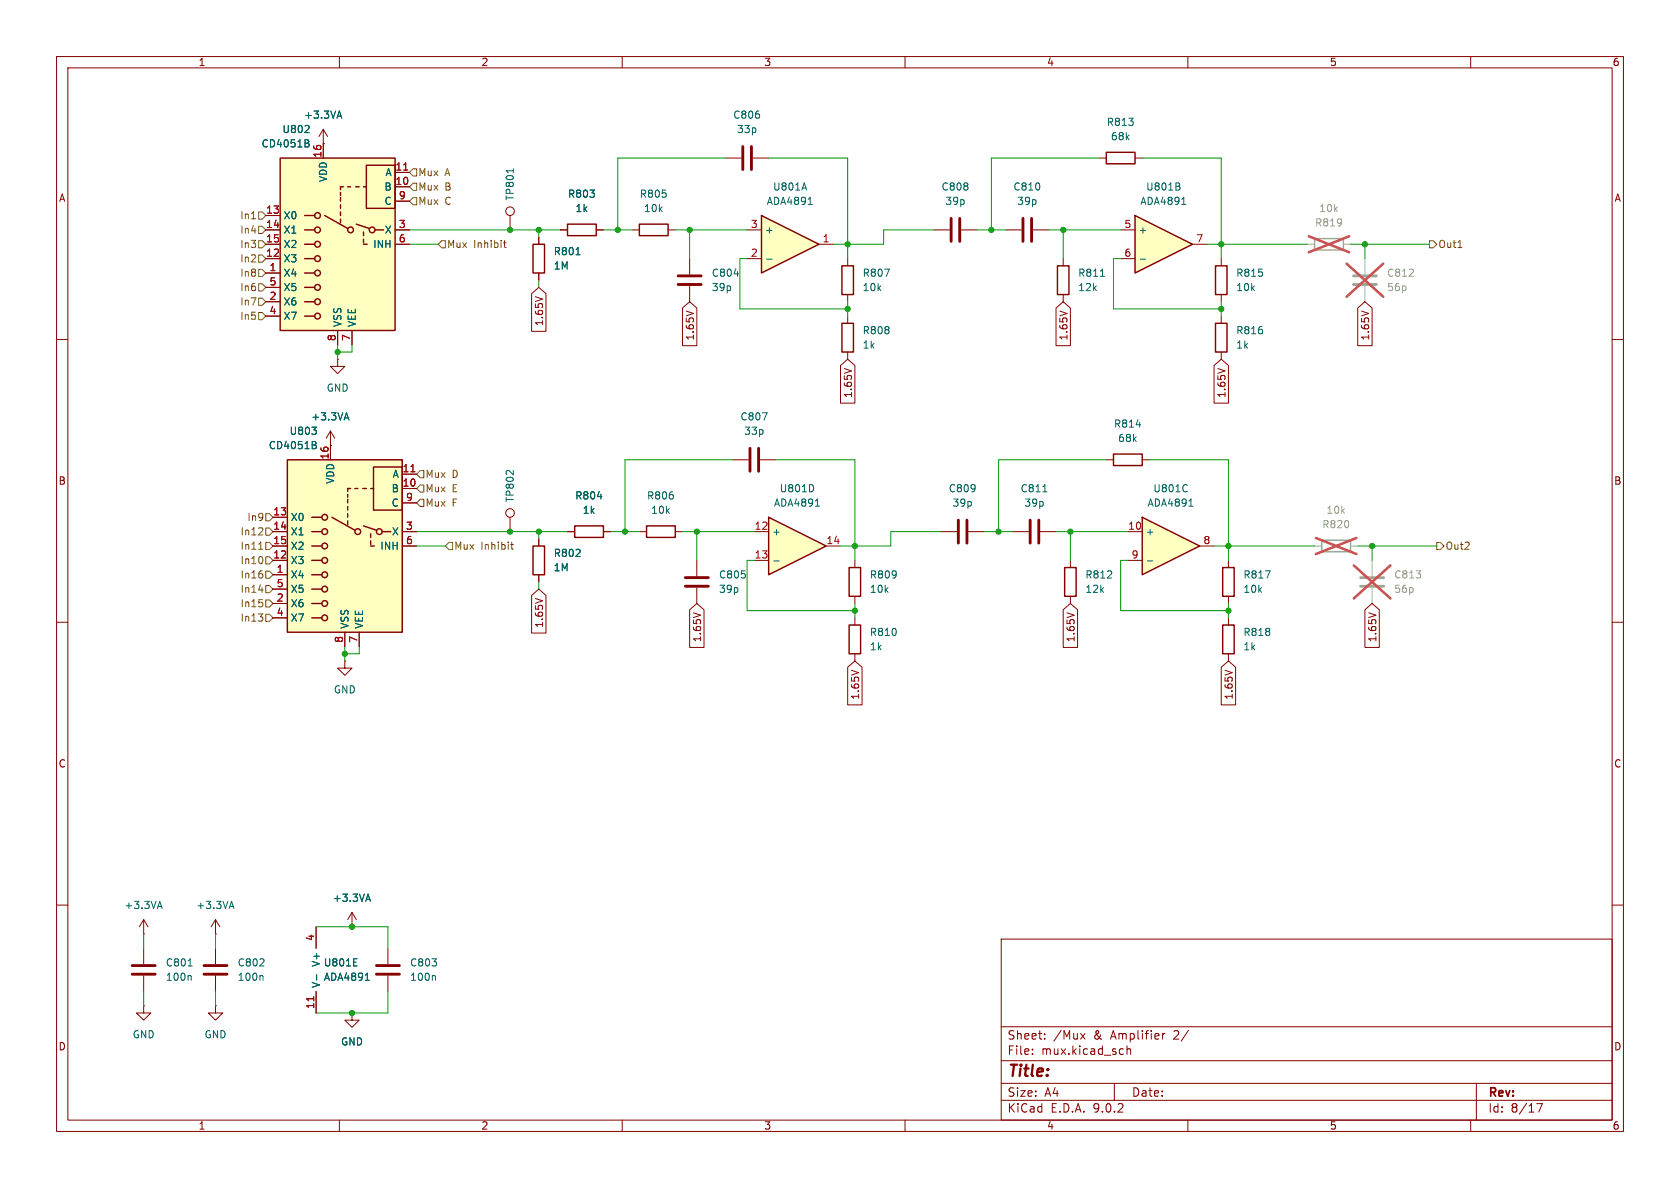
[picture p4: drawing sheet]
<svg xmlns="http://www.w3.org/2000/svg" width="297mm" height="210mm" viewBox="0 0 297 210" stroke-linecap="round" stroke-linejoin="round" font-family="sans-serif">
<g fill="none" stroke="#840000" stroke-width=".18">
<path d="M10 10h277v190h-277zM12 12h273v186h-273zM60 10v2M110 10v2M160 10v2M210 10v2M260 10v2M95.2 41.9v1.3M95.2 48.3v1.2M99.1 40.6h1.2M105.4 40.6h1.3M177.8 40.6h2.8"/>
<path d="M182.6 40.6h2.8M10 60h2M285 60h2M10 110h2M151.1 109.2v1.3M151.1 115.6v1.2M285 110h2M10 160h2M62.2 163.8h.1M62.2 161.3l-.7 1.3M62.2 161.3l.8 1.3M62.2 161.3v2.5"/>
<path d="M68.6 167.6v2.8M68.6 172.5v2.8M177 166h108v32h-108zM285 160h2M60 198v2M110 198v2M160 198v2M177 194.5h108M177 191.5h108M177 187.5h108M177 181.5h108M182.5 186.3v.1"/>
<path d="M182.5 185.5v.1M184.7 183.6v.1M184.7 182.8v.1M191 182.7l.8 1M191.8 182.7l-.8 1M197 191.5v3M198.5 185.4l.1 .1M198.6 186.3l-.1 .1M199.2 184.9v1.5M199.2 185.5l.3-.1 .3 .1 .1 .9M205.5 182.7v1M206 182.7l-.3 .1-.2 .2"/>
<path d="M210 198v2M260 198v2M261 191.5v6.5M271.7 195.1h1l-.7 1.5"/>
</g>
<path d="M100.3 39.6h5.1v2.1h-5.1zM94.2 43.2h2.1v5.1h-2.1zM150.1 110.5h2v5.1h-2z" fill="none" stroke="#840000" stroke-width=".25"/>
<path d="M101.8 45h.8M64.8 159h.6M65.1 158.1l.4 1.2M76.8 172.5l.2 .1v.7" fill="none" stroke="#006464" stroke-width=".18"/>
<path d="M180.8 38.6v4.1M182.4 38.6v4.1M66.5 170.7h4.1M66.5 172.2h4.1" fill="none" stroke="#840000" stroke-width=".51"/>
<path d="M50.8 81.3h20.3v30.5h-20.3z" fill="#ffffc2"/>
<g fill="none" stroke="#840000" stroke-width=".25">
<path d="M186.9 47h2.1v5.1h-2.1zM50.8 81.3h20.3v30.5h-20.3zM55.1 94h1.8M55.1 96.5h1.8M55.1 91.4h1.8M55.1 99.1h1.8M58.7 91.4l4 2.3M61.5 87.4v.5M61.5 88.3v.6M61.5 89.5v.7M61.5 90.8v.6M61.5 92.1v.6"/>
<path d="M62 86.4h-.5v.5M62.7 86.4h.5M64.1 86.4h.7M64.3 93l2.2 .7M65.5 86.4h.5M65.5 94.4v.6M65.5 95.6v.7M65.5 96.5h.7M66 82.6h5.1v7.6h-5.1zM67.6 94h1.5M55.1 101.6h1.8M55.1 104.1h1.8"/>
<path d="M55.1 106.7h1.8M55.1 109.2h1.8M188.2 100.3h2v5.1h-2z"/>
<circle cx="57.4" cy="94" r=".51"/>
<circle cx="57.4" cy="96.5" r=".51"/>
<circle cx="57.4" cy="99.1" r=".51"/>
<circle cx="57.4" cy="91.4" r=".51"/>
<circle cx="63.2" cy="94" r=".51"/>
<circle cx="67.1" cy="94" r=".51"/>
<circle cx="57.4" cy="104.1" r=".51"/>
<circle cx="57.4" cy="106.7" r=".51"/>
<circle cx="57.4" cy="101.6" r=".51"/>
<circle cx="57.4" cy="109.2" r=".51"/>
</g>
<g fill="none" stroke="#840000" stroke-width=".18">
<path d="M90.2 38.1v2.5M121.9 45.7v2.8M121.9 50.5v2.8M188 45.7v1.3M188 52.1v1.2M58.4 78.7v2.6M48.3 94h2.5M48.3 96.5h2.5M48.3 91.4h2.5M48.3 99.1h2.5M71.1 83.8h2.6M71.1 86.4h2.6"/>
<path d="M71.1 88.9h2.6M71.1 94h2.6M71.1 96.5h2.6M90.2 91.4v2.6M189.2 99.1v1.2M48.3 101.6h2.5M48.3 104.1h2.5M48.3 106.7h2.5M48.3 109.2h2.5M61 111.8v2.5M63.5 111.8v2.5M189.2 105.4v1.3"/>
<path d="M38.1 167.6v2.8M38.1 172.5v2.8M55.9 163.8v3.8M55.9 175.3v3.8M62.2 179.1v1.2h1.3l-1.3 1.3-1.2-1.3h1.2M62.2 179.1h.1"/>
<circle cx="90.2" cy="37.3" r=".76"/>
<circle cx="90.2" cy="90.7" r=".76"/>
</g>
<path d="M72.6 83.4h.8M55.5 176.2v.7" fill="none" stroke="#a90000" stroke-width=".18"/>
<path d="M90.7 29.8v.8M129.8 48.4h.8M194.5 48.8h.8M55.1 75.5h.8l-.4 .5M55.6 78l.3 .3-.3 .4 .3 .1v.3l-.2 .2h-.5M55.9 76.1v.6M46.3 172.5l.2 .1v.7M56 172.3v1M62.5 170.8h.6M62.5 169.5h.6M64.6 173.3h.7" fill="none" stroke="#006464" stroke-width=".18"/>
<path d="M119.9 48.8h4.1M119.9 50.3h4.1M36.1 170.7h4M36.1 172.2h4" fill="none" stroke="#840000" stroke-width=".51"/>
<path d="M135.9 91.4l10.1 5.1-10.1 5.1z" fill="#ffffc2"/>
<path d="M113 39.6h5.1v2.1h-5.1zM94.2 96.5h2.1v5.1h-2.1zM135.9 91.4l10.1 5.1-10.1 5.1z" fill="none" stroke="#840000" stroke-width=".25"/>
<g fill="none" stroke="#840000" stroke-width=".18">
<path d="M128.3 27.9h2.8M133.1 27.9h2.8M111.8 40.6h1.2M118.1 40.6h1.3M95.2 95.3v1.2M133.3 94h2.6M133.3 99.1h2.6M146 96.5h2.6M166.4 94h2.8M171.2 94h2.8M61 116.8v1.3h1.2l-1.2 1.3-1.3-1.3h1.3M61 116.8h.1"/>
<path d="M95.2 101.6v1.3"/>
</g>
<path d="M136.8 99.2h1M143.8 86v.6M144.1 89.5h.8" fill="none" stroke="#006464" stroke-width=".18"/>
<path d="M131.3 25.9v4.1M132.8 25.9v4.1M169.4 91.9v4.1M170.9 91.9v4.1" fill="none" stroke="#840000" stroke-width=".51"/>
<path d="M49.5 27.9h20.3v30.5h-20.3z" fill="#ffffc2"/>
<g fill="none" stroke="#840000" stroke-width=".25">
<path d="M49.5 27.9h20.3v30.5h-20.3zM53.8 38.1h1.8M57.4 38.1l4.1 2.3M60.2 34v.5M60.2 34.9v.7M60.2 36.2v.6M60.2 37.5v.6M60.2 38.7v.7M60.7 33h-.5v.5M61.5 33h.5M62.9 33h.6M63 39.6l2.3 .8"/>
<path d="M64.3 33h.5M64.8 29.2h5v7.6h-5zM53.8 40.6h1.8M53.8 43.2h1.8M53.8 45.7h1.8M53.8 48.3h1.8M53.8 50.8h1.8M53.8 53.3h1.8M53.8 55.9h1.8M64.3 41v.7M64.3 42.3v.6M64.3 43.2h.6"/>
<path d="M66.3 40.6h1.5M148.8 47h2.1v5.1h-2.1zM148.8 57.2h2.1v5h-2.1zM150.1 100.3h2v5.1h-2z"/>
<circle cx="56.1" cy="38.1" r=".51"/>
<circle cx="56.1" cy="45.7" r=".51"/>
<circle cx="56.1" cy="43.2" r=".51"/>
<circle cx="56.1" cy="55.9" r=".51"/>
<circle cx="56.1" cy="53.3" r=".51"/>
<circle cx="56.1" cy="40.6" r=".51"/>
<circle cx="56.1" cy="50.8" r=".51"/>
<circle cx="56.1" cy="48.3" r=".51"/>
<circle cx="62" cy="40.6" r=".51"/>
<circle cx="65.8" cy="40.6" r=".51"/>
</g>
<g fill="none" stroke="#840000" stroke-width=".18">
<path d="M47 38.1h2.5M57.1 25.4h.1M57.1 22.9v5M57.1 22.9l-.7 1.2M57.1 22.9l.8 1.2M69.8 30.5h2.6M69.8 33h2.6M69.8 35.6h2.6M47 40.6h2.5M47 43.2h2.5M47 45.7h2.5M47 48.3h2.5"/>
<path d="M47 50.8h2.5M47 53.3h2.5M47 55.9h2.5M59.7 58.4v2.6M62.2 58.4v2.6M69.8 40.6h2.6M69.8 43.2h2.6M149.9 45.7v1.3M149.9 52.1v1.2M149.9 55.9v1.3M59.7 63.5v1.3h1.3l-1.3 1.2-1.3-1.2h1.3M59.7 63.5h.1"/>
<path d="M149.9 62.2v1.3M123.2 99.1v2.8M129.5 81.3h2.8M134.4 81.3h2.8M151.1 99.1v1.2M123.2 103.9v2.8M151.1 105.4v1.3M25.4 177.8v1.3h1.3l-1.3 1.2-1.3-1.2h1.3M25.4 177.8h.1M25.4 165.1h.1M25.4 162.6v2.5M25.4 167.6v2.8"/>
<path d="M25.4 172.5v2.8M25.4 162.6l-.8 1.2M25.4 162.6l.8 1.2M38.1 177.8v1.3h1.3l-1.3 1.2-1.3-1.2h1.3M38.1 177.8h.1M38.1 165.1h.1M38.1 162.6l-.8 1.2M38.1 162.6l.8 1.2M38.1 162.6v2.5"/>
</g>
<path d="M71.4 30.1h.7" fill="none" stroke="#a90000" stroke-width=".18"/>
<g fill="none" stroke="#006464" stroke-width=".18">
<path d="M60 19.6l.4 1.3M53.9 23.4h.8M54.4 24.7l.2 .3-.2 .3 .2 .1 .1 .3-.3 .3h-.5M54.6 22.3v.4M59.7 20.5h.6M156.4 47.6h.8l-.5 1.2M134.8 73h.8l-.5 1.2M28.2 159.3l.5 1.3M40.9 159.3l.5 1.3M27.9 160.2h.6M33.3 170.8h.7M33.6 172.5l.2 .1v.7"/>
<path d="M40.6 160.2h.6"/>
</g>
<path d="M132.6 79.2v4.1M134.1 79.2v4.1M121.2 102.1h4M121.2 103.6h4M23.4 170.7h4M23.4 172.2h4" fill="none" stroke="#840000" stroke-width=".51"/>
<path d="M232.4 42.2h5.1v2h-5.1z" fill="none" stroke="#a1a1a1" stroke-width=".25"/>
<path d="M231.1 43.2h1.3M237.5 43.2h1.3" fill="none" stroke="#a1a1a1" stroke-width=".18"/>
<path d="M231.4 41.8l7.1 2.8M238.5 41.8l-7.1 2.8" fill="none" stroke="#e65255" stroke-width=".46"/>
<path d="M134.6 38.1l10.2 5.1-10.2 5.1z" fill="#ffffc2"/>
<path d="M134.6 38.1l10.2 5.1-10.2 5.1zM195.6 26.9h5.1v2.1h-5.1z" fill="none" stroke="#840000" stroke-width=".25"/>
<path d="M194.3 27.9h1.3M200.7 27.9h1.2M132.1 40.6h2.5M132.1 45.7h2.5M144.8 43.2h2.5M165.1 40.6h2.8M169.9 40.6h2.8M179.1 94h2.8M183.9 94h2.8" fill="none" stroke="#840000" stroke-width=".18"/>
<path d="M142.2 32.3l.4 1.3M142.9 36.1h.7M135.5 45.8h1M184.4 86.9h.7" fill="none" stroke="#006464" stroke-width=".18"/>
<path d="M168.1 38.6v4.1M169.7 38.6v4.1M182.1 91.9v4.1M183.6 91.9v4.1" fill="none" stroke="#840000" stroke-width=".51"/>
<path d="M200.7 38.1l10.1 5.1-10.1 5.1z" fill="#ffffc2"/>
<path d="M200.7 38.1l10.1 5.1-10.1 5.1zM196.8 80.3h5.1v2h-5.1z" fill="none" stroke="#840000" stroke-width=".25"/>
<path d="M198.1 40.6h2.6M198.1 45.7h2.6M210.8 43.2h2.6M195.6 81.3h1.2M201.9 81.3h1.3" fill="none" stroke="#840000" stroke-width=".18"/>
<path d="M208.3 32.9l.3 .3v.3l-.2 .1M208.4 32.4l.2 .2-.2 .3M208.9 36.1h.7M201.6 45.8h.9M200.9 75.1h.8" fill="none" stroke="#006464" stroke-width=".18"/>
<path d="M201.9 91.4l10.2 5.1-10.2 5.1z" fill="#ffffc2"/>
<path d="M214.9 47h2v5.1h-2zM214.9 57.2h2v5h-2zM101.6 93h5.1v2h-5.1zM114.3 93h5.1v2h-5.1zM201.9 91.4l10.2 5.1-10.2 5.1zM216.2 110.5h2v5.1h-2zM216.2 100.3h2v5.1h-2z" fill="none" stroke="#840000" stroke-width=".25"/>
<g fill="none" stroke="#840000" stroke-width=".18">
<path d="M47 38.1h2.5M57.1 25.4h.1M57.1 25.4v2.5M69.8 30.5h2.6M69.8 33h2.6M69.8 35.6h2.6M47 40.6h2.5M47 43.2h2.5M47 45.7h2.5M47 48.3h2.5M47 50.8h2.5M47 53.3h2.5"/>
<path d="M47 55.9h2.5M59.7 58.4v2.6M62.2 58.4v2.6M69.8 40.6h2.6M69.8 43.2h2.6M94 51.9l1.2-1.1 1.3 1.1v6.7h-2.5zM94.7 52.4l1.2 .5M95.2 41.9v1.3M95.2 48.3v1.2M99.1 40.6h1.2M105.4 40.6h1.3M120.6 54.5l1.3-1.2 1.3 1.2v6.6h-2.6z"/>
<path d="M121.3 55l1.3 .4M186.7 54.5l1.3-1.2 1.2 1.2v6.6h-2.5zM187.4 55l1.2 .4M215.9 45.7v1.3M215.9 52.1v1.2M215.9 55.9v1.3M240 54.5l1.3-1.2 1.3 1.2v6.6h-2.6zM240.7 55l1.3 .4M58.4 78.7h.1M58.4 76.2l-.7 1.3M58.4 76.2l.8 1.3M58.4 76.2v5.1"/>
<path d="M148.6 64.6l1.3-1.1 1.2 1.1v6.7h-2.5zM149.3 65.1l1.2 .5M214.6 64.6l1.3-1.1 1.3 1.1v6.7h-2.6zM215.3 65.1l1.3 .5M215.9 62.2v1.3M48.3 94h2.5M48.3 99.1h2.5M48.3 96.5h2.5M48.3 91.4h2.5M71.1 94h2.6M71.1 96.5h2.6M71.1 83.8h2.6"/>
<path d="M71.1 86.4h2.6M71.1 88.9h2.6M95.2 95.3v1.2M100.3 94h1.3M106.7 94h1.2M113 94h1.3M119.4 94h1.2M199.4 94h2.5M199.4 99.1h2.5M212.1 96.5h2.5M217.2 99.1v1.2M48.3 101.6h2.5"/>
<path d="M48.3 104.1h2.5M48.3 106.7h2.5M48.3 109.2h2.5M61 111.8v2.5M63.5 111.8v2.5M94 105.3l1.2-1.2 1.3 1.2v6.6h-2.5zM94.7 105.8l1.2 .4M95.2 101.6v1.3M121.9 107.8l1.3-1.1 1.3 1.1v6.6h-2.6zM122.6 108.3l1.3 .5M149.9 118l1.2-1.2 1.3 1.2v6.6h-2.5zM150.5 118.5l1.3 .4"/>
<path d="M188 107.8l1.2-1.1 1.3 1.1v6.6h-2.5zM188.6 108.3l1.3 .5M215.9 118l1.3-1.2 1.2 1.2v6.6h-2.5zM216.6 118.5l1.2 .4M217.2 105.4v1.3M217.2 109.2v1.3M217.2 115.6v1.2M241.3 107.8l1.3-1.1 1.2 1.1v6.6h-2.5zM242 108.3l1.2 .5M55.9 163.8v3.8M55.9 175.3v3.8M62.2 163.8h.1"/>
<path d="M62.2 179.1h.1"/>
</g>
<g fill="none" stroke="#006464" stroke-width=".18">
<path d="M60 19.6l.4 1.3M53.9 23.4h.8M54.4 24.7l.2 .3-.2 .3 .2 .1 .1 .3-.3 .3h-.5M54.6 22.3v.4M59.7 20.5h.6M101.8 45h.8M55.1 75.5h.8l-.4 .5M55.6 78l.3 .3-.3 .4 .3 .1v.3l-.2 .2h-.5M55.9 76.1v.6M61 73.9h.6M61.3 73l.4 1.2M105.6 87.8h.8"/>
<path d="M202.8 99.2h1M209.8 85.7l.1 .1M209.9 86.8l-.1 .1M210.2 89.5h.7M223.7 100.9h.8l-.5 1.3M64.8 159h.6M65.1 158.1l.4 1.2M56 172.3v1M62.5 170.8h.6M62.5 169.5h.6M64.6 173.3h.7"/>
</g>
<path d="M239.3 50.3h4M239.3 48.8h4M240.5 103.6h4.1M240.5 102.1h4.1" fill="none" stroke="#a1a1a1" stroke-width=".51"/>
<path d="M241.3 45.7v2.8M241.3 50.5v2.8M232.4 96.5h1.3M238.8 96.5h1.2M242.6 99.1v2.8M242.6 103.9v2.8" fill="none" stroke="#a1a1a1" stroke-width=".18"/>
<path d="M238.1 46.6l6.4 5.9M244.5 46.6l-6.4 5.9M232.6 95.1l7.2 2.8M239.3 99.9l6.5 5.9M239.8 95.1l-7.2 2.8M245.8 99.9l-6.5 5.9" fill="none" stroke="#e65255" stroke-width=".46"/>
<path d="M233.7 95.5h5.1v2h-5.1z" fill="none" stroke="#a1a1a1" stroke-width=".25"/>
<g fill="none" stroke="#725600" stroke-width=".18">
<path d="M44.5 38.7h.7M45.7 37.5h.7l.6 .6-.6 .6h-.7zM73 34.9h.7v1.3h-.7l-.6-.6zM73 32.4h.7v1.3h-.7l-.6-.7zM73 29.8h.7v1.3h-.7l-.6-.6zM45.7 50.2h.7l.6 .6-.6 .6h-.7zM45.7 45.1h.7l.6 .6-.6 .7h-.7zM45.7 47.6h.7l.6 .7-.6 .6h-.7zM45.7 52.7h.7l.6 .6-.6 .7h-.7zM45.7 55.2h.7l.6 .7-.6 .6h-.7zM45.7 40h.7l.6 .6-.6 .7h-.7zM45.7 42.5h.7l.6 .7-.6 .6h-.7z"/>
<path d="M78.1 42.5h.6v1.3h-.6l-.6-.6zM89 42.9h.5M89.2 42.5v1.1l.3 .2M252.7 42.5h.7l.6 .7-.6 .6h-.7zM257.7 43.8h.8M45.7 94.6h.8M45.7 97.1h.8M46.4 98.6v.8M46.4 93.4v.4M47 95.9h.6l.7 .6-.7 .7h-.6zM47 98.4h.6l.7 .7-.7 .6h-.6zM47 93.3h.6l.7 .7-.7 .6h-.6z"/>
<path d="M47 90.8h.6l.7 .6-.7 .7h-.6zM74.3 88.3h.6v1.2h-.6l-.6-.6zM74.3 83.2h.6v1.3h-.6l-.6-.7zM74.3 85.7h.6v1.3h-.6l-.6-.6zM79.4 95.9h.6v1.3h-.6l-.7-.7zM90.3 96.3h.5M90.5 95.8v1.1l.3 .2M254 95.9h.6l.7 .6-.7 .7h-.6zM45.7 108.5h.8l-.5 .5M45.7 104.3h.8M46.4 101.5v.6M46.4 106.6v.5"/>
<path d="M46.4 109.1v.6M47 106h.6l.7 .7-.7 .6h-.6zM47 101h.6l.7 .6-.7 .6h-.6zM47 103.5h.6l.7 .6-.7 .7h-.6zM47 108.6h.6l.7 .6-.7 .7h-.6z"/>
</g>
<g fill="none" stroke="#009600" stroke-width=".18">
<path d="M128.3 27.9h-19.1v12.7M135.9 27.9h14v17.8M194.3 27.9h-19v12.7M201.9 27.9h14v17.8M72.4 40.6h26.7M72.4 43.2h5.1M95.2 40.6v1.3M95.2 49.5v1.3M106.7 40.6h5.1M119.4 40.6h12.7M121.9 40.6v5.1M132.1 45.7h-1.3v8.9h19.1"/>
<path d="M149.9 53.3v2.6M165.1 40.6h-8.9v2.6h-8.9M172.7 40.6h5.1M185.4 40.6h12.7M188 40.6v5.1M198.1 45.7h-1.3v8.9h19.1M213.4 43.2h17.7M215.9 53.3v2.6M238.8 43.2h13.9M241.3 43.2v2.5M59.7 61v2.5M62.2 61v1.2h-2.5"/>
<path d="M73.7 94h26.6M73.7 96.5h5M95.2 94v1.3M107.9 94h5.1M120.6 94h12.7M123.2 94v5.1M129.5 81.3h-19v12.7M133.3 99.1h-1.2v8.9h19M137.2 81.3h13.9v17.8M166.4 94h-8.9v2.5h-8.9M174 94h5.1M186.7 94h12.7"/>
<path d="M189.2 94v5.1M195.6 81.3h-19.1v12.7M199.4 99.1h-1.3v8.9h19.1M203.2 81.3h14v17.8M214.6 96.5h17.8M240 96.5h14M242.6 96.5v2.6M61 114.3v2.5M63.5 114.3v1.3h-2.5M95.2 102.9v1.2M151.1 106.7v2.5M217.2 106.7v2.5"/>
<path d="M25.4 165.1v2.5M25.4 175.3v2.5M38.1 165.1v2.5M38.1 175.3v2.5M55.9 163.8h12.7v3.8M68.6 175.3v3.8h-12.7"/>
</g>
<path d="M71.4 30.1h.7M72.6 83.4h.8M55.5 176.2v.7" fill="none" stroke="#a90000" stroke-width=".18"/>
<g fill="#009600" stroke="#009600" stroke-width=".18">
<circle cx="62.2" cy="163.8" r=".46"/>
<circle cx="62.2" cy="179.1" r=".46"/>
<circle cx="61" cy="115.6" r=".46"/>
<circle cx="175.3" cy="40.6" r=".46"/>
<circle cx="188" cy="40.6" r=".46"/>
<circle cx="149.9" cy="43.2" r=".46"/>
<circle cx="149.9" cy="54.6" r=".46"/>
<circle cx="176.5" cy="94" r=".46"/>
<circle cx="189.2" cy="94" r=".46"/>
<circle cx="151.1" cy="108" r=".46"/>
<circle cx="151.1" cy="96.5" r=".46"/>
<circle cx="123.2" cy="94" r=".46"/>
<circle cx="217.2" cy="96.5" r=".46"/>
<circle cx="217.2" cy="108" r=".46"/>
<circle cx="215.9" cy="54.6" r=".46"/>
<circle cx="215.9" cy="43.2" r=".46"/>
<circle cx="241.3" cy="43.2" r=".46"/>
<circle cx="242.6" cy="96.5" r=".46"/>
<circle cx="95.2" cy="40.6" r=".46"/>
<circle cx="109.2" cy="40.6" r=".46"/>
<circle cx="90.2" cy="40.6" r=".46"/>
<circle cx="121.9" cy="40.6" r=".46"/>
<circle cx="90.2" cy="94" r=".46"/>
<circle cx="59.7" cy="62.2" r=".46"/>
<circle cx="95.2" cy="94" r=".46"/>
<circle cx="110.5" cy="94" r=".46"/>
</g>
<text font-size="2.8" fill="#840000" x="178" y="190.9">Title:</text>
<g font-size="2.1" fill="#840000">
<text x="178" y="184">Sheet:</text>
<text x="186.2" y="184">/Mux</text>
<text x="193.4" y="184">&amp;</text>
<text x="196.5" y="184">Amplifier</text>
<text x="207.8" y="184">2/</text>
<text x="178" y="186.7">File:</text>
<text x="184.1" y="186.7">mux.kicad_sch</text>
<text x="178" y="196.9">KiCad</text>
<text x="178" y="194.1">Size:</text>
<text x="184.7" y="194.1">A4</text>
<text x="185.7" y="196.9">E.D.A.</text>
<text x="193.3" y="196.9">9.0.2</text>
<text x="200" y="194.1">Date:</text>
<text x="263" y="194.3">Rev:</text>
<text x="263" y="196.9">Id:</text>
<text x="267.1" y="196.9">8/17</text>
</g>
<g font-size="1.8" fill="#840000">
<text x="35" y="11.9">1</text>
<text x="85" y="11.9">2</text>
<text x="135" y="11.9">3</text>
<text x="185" y="11.9">4</text>
<text x="235" y="11.9">5</text>
<text x="285" y="11.9">6</text>
<text x="10.3" y="35.9">A</text>
<text x="285.3" y="35.9">A</text>
<text x="96.2" y="57.8" transform="rotate(-90 96.2 57.8)">1.65V</text>
<text x="122.9" y="60.3" transform="rotate(-90 122.9 60.3)">1.65V</text>
<text x="188.9" y="60.3" transform="rotate(-90 188.9 60.3)">1.65V</text>
<text x="242.3" y="60.3" transform="rotate(-90 242.3 60.3)">1.65V</text>
<text x="150.8" y="70.5" transform="rotate(-90 150.8 70.5)">1.65V</text>
<text x="216.9" y="70.5" transform="rotate(-90 216.9 70.5)">1.65V</text>
<text x="10.3" y="85.9">B</text>
<text x="285.3" y="85.9">B</text>
<text x="96.2" y="111.1" transform="rotate(-90 96.2 111.1)">1.65V</text>
<text x="124.1" y="113.6" transform="rotate(-90 124.1 113.6)">1.65V</text>
<text x="190.2" y="113.6" transform="rotate(-90 190.2 113.6)">1.65V</text>
<text x="243.5" y="113.6" transform="rotate(-90 243.5 113.6)">1.65V</text>
<text x="152.1" y="123.8" transform="rotate(-90 152.1 123.8)">1.65V</text>
<text x="218.1" y="123.8" transform="rotate(-90 218.1 123.8)">1.65V</text>
<text x="10.3" y="135.9">C</text>
<text x="285.3" y="135.9">C</text>
<text x="10.3" y="185.9">D</text>
<text x="285.3" y="185.9">D</text>
<text x="35" y="199.9">1</text>
<text x="85" y="199.9">2</text>
<text x="135" y="199.9">3</text>
<text x="185" y="199.9">4</text>
<text x="235" y="199.9">5</text>
<text x="285" y="199.9">6</text>
</g>
<g font-size="1.8" fill="#006464">
<text x="49.8" y="23.7">U802</text>
<text x="53.7" y="21.2">+3.3VA</text>
<text x="129.5" y="21.2">C806</text>
<text x="130.2" y="23.7">33p</text>
<text x="195.6" y="22.5">R813</text>
<text x="46.1" y="26.3">CD4051B</text>
<text x="196.3" y="25">68k</text>
<text x="58" y="32.3" transform="rotate(-90 58 32.3)">VDD</text>
<text x="67.9" y="33.9">B</text>
<text x="68.1" y="31.3">A</text>
<text x="91" y="35.6" transform="rotate(-90 91 35.6)">TP801</text>
<text x="100.3" y="35.2">R803</text>
<text x="113" y="35.2">R805</text>
<text x="136.6" y="33.9">U801A</text>
<text x="166.4" y="33.9">C808</text>
<text x="179.1" y="33.9">C810</text>
<text x="202.5" y="33.9">U801B</text>
<text x="50" y="39">X0</text>
<text x="50" y="41.5">X1</text>
<text x="67.9" y="36.4">C</text>
<text x="67.9" y="41.5">X</text>
<text x="101.6" y="37.7">1k</text>
<text x="113.7" y="37.7">10k</text>
<text x="135.1" y="41.5">+</text>
<text x="135.5" y="36.4">ADA4891</text>
<text x="167" y="36.4">39p</text>
<text x="179.7" y="36.4">39p</text>
<text x="201.2" y="41.5">+</text>
<text x="201.5" y="36.4">ADA4891</text>
<text x="50" y="44">X2</text>
<text x="50" y="46.6">X3</text>
<text x="65.9" y="44">INH</text>
<text x="97.8" y="45.3">R801</text>
<text x="97.8" y="47.9">1M</text>
<text x="50" y="49.1">X4</text>
<text x="50" y="51.7">X5</text>
<text x="125.7" y="49.1">C804</text>
<text x="125.7" y="51.7">39p</text>
<text x="152.4" y="49.1">R807</text>
<text x="152.4" y="51.7">10k</text>
<text x="190.5" y="49.1">R811</text>
<text x="190.5" y="51.7">12k</text>
<text x="218.4" y="49.1">R815</text>
<text x="218.4" y="51.7">10k</text>
<text x="50" y="54.2">X6</text>
<text x="50" y="56.7">X7</text>
<text x="60.6" y="57.9" transform="rotate(-90 60.6 57.9)">VSS</text>
<text x="63.1" y="57.9" transform="rotate(-90 63.1 57.9)">VEE</text>
<text x="152.4" y="59.3">R808</text>
<text x="218.4" y="59.3">R816</text>
<text x="152.4" y="61.8">1k</text>
<text x="218.4" y="61.8">1k</text>
<text x="57.7" y="69.4">GND</text>
<text x="51.1" y="77.1">U803</text>
<text x="54.9" y="74.5">+3.3VA</text>
<text x="130.8" y="74.5">C807</text>
<text x="131.5" y="77.1">33p</text>
<text x="196.8" y="75.8">R814</text>
<text x="47.4" y="79.6">CD4051B</text>
<text x="197.6" y="78.3">68k</text>
<text x="59.3" y="85.6" transform="rotate(-90 59.3 85.6)">VDD</text>
<text x="69.1" y="87.2">B</text>
<text x="69.1" y="89.8">C</text>
<text x="69.3" y="84.7">A</text>
<text x="91" y="88.9" transform="rotate(-90 91 88.9)">TP802</text>
<text x="101.6" y="88.5">R804</text>
<text x="114.3" y="88.5">R806</text>
<text x="136.7" y="89.8">ADA4891</text>
<text x="137.8" y="87.2">U801D</text>
<text x="167.6" y="87.2">C809</text>
<text x="168.3" y="89.8">39p</text>
<text x="180.3" y="87.2">C811</text>
<text x="181" y="89.8">39p</text>
<text x="202.8" y="89.8">ADA4891</text>
<text x="203.8" y="87.2">U801C</text>
<text x="51.3" y="92.3">X0</text>
<text x="51.3" y="94.8">X1</text>
<text x="69.2" y="94.8">X</text>
<text x="102.9" y="91">1k</text>
<text x="115" y="91">10k</text>
<text x="136.4" y="94.8">+</text>
<text x="202.4" y="94.8">+</text>
<text x="51.3" y="97.4">X2</text>
<text x="51.3" y="99.9">X3</text>
<text x="67.1" y="97.4">INH</text>
<text x="97.8" y="98.7">R802</text>
<text x="97.8" y="101.2">1M</text>
<text x="51.3" y="102.5">X4</text>
<text x="51.3" y="105">X5</text>
<text x="51.3" y="107.5">X6</text>
<text x="127" y="102.5">C805</text>
<text x="127" y="105">39p</text>
<text x="153.7" y="102.5">R809</text>
<text x="153.7" y="105">10k</text>
<text x="191.8" y="102.5">R812</text>
<text x="191.8" y="105">12k</text>
<text x="219.7" y="102.5">R817</text>
<text x="219.7" y="105">10k</text>
<text x="51.3" y="110.1">X7</text>
<text x="61.8" y="111.3" transform="rotate(-90 61.8 111.3)">VSS</text>
<text x="64.4" y="111.3" transform="rotate(-90 64.4 111.3)">VEE</text>
<text x="153.7" y="112.6">R810</text>
<text x="219.7" y="112.6">R818</text>
<text x="153.7" y="115.2">1k</text>
<text x="219.7" y="115.2">1k</text>
<text x="58.9" y="122.8">GND</text>
<text x="21.9" y="160.9">+3.3VA</text>
<text x="34.6" y="160.9">+3.3VA</text>
<text x="58.7" y="159.6">+3.3VA</text>
<text x="29.2" y="171">C801</text>
<text x="29.2" y="173.6">100n</text>
<text x="41.9" y="171">C802</text>
<text x="41.9" y="173.6">100n</text>
<text x="56.7" y="171" transform="rotate(-90 56.7 171)">V+</text>
<text x="57.2" y="171">U801E</text>
<text x="57.2" y="173.6">ADA4891</text>
<text x="72.4" y="171">C803</text>
<text x="72.4" y="173.6">100n</text>
<text x="56.7" y="174.8" transform="rotate(-90 56.7 174.8)">V-</text>
<text x="23.4" y="183.7">GND</text>
<text x="36.1" y="183.7">GND</text>
<text x="60.2" y="185">GND</text>
</g>
<g font-size="1.8" fill="#a90000">
<text x="56.9" y="28" transform="rotate(-90 56.9 28)">16</text>
<text x="69.8" y="30.2">11</text>
<text x="69.8" y="32.8">10</text>
<text x="70.4" y="35.3">9</text>
<text x="46.9" y="37.8">13</text>
<text x="46.9" y="40.4">14</text>
<text x="70.4" y="40.4">3</text>
<text x="132.6" y="40.4">3</text>
<text x="198.7" y="40.4">5</text>
<text x="46.9" y="42.9">15</text>
<text x="46.9" y="45.5">12</text>
<text x="70.4" y="42.9">6</text>
<text x="132.6" y="45.5">2</text>
<text x="145.3" y="42.9">1</text>
<text x="198.7" y="45.5">6</text>
<text x="211.4" y="42.9">7</text>
<text x="47.6" y="48">1</text>
<text x="47.6" y="50.5">5</text>
<text x="47.6" y="53.1">2</text>
<text x="47.6" y="55.6">4</text>
<text x="59.4" y="60.4" transform="rotate(-90 59.4 60.4)">8</text>
<text x="62" y="60.4" transform="rotate(-90 62 60.4)">7</text>
<text x="58.2" y="81.3" transform="rotate(-90 58.2 81.3)">16</text>
<text x="71.1" y="83.6">11</text>
<text x="71.1" y="86.1">10</text>
<text x="71.7" y="88.6">9</text>
<text x="48.2" y="91.2">13</text>
<text x="48.2" y="93.7">14</text>
<text x="71.7" y="93.7">3</text>
<text x="133.3" y="93.7">12</text>
<text x="199.3" y="93.7">10</text>
<text x="48.2" y="96.3">15</text>
<text x="48.2" y="98.8">12</text>
<text x="48.8" y="101.3">1</text>
<text x="71.7" y="96.3">6</text>
<text x="133.3" y="98.8">13</text>
<text x="146" y="96.3">14</text>
<text x="200" y="98.8">9</text>
<text x="212.7" y="96.3">8</text>
<text x="48.8" y="103.9">5</text>
<text x="48.8" y="106.4">2</text>
<text x="48.8" y="109">4</text>
<text x="60.7" y="113.7" transform="rotate(-90 60.7 113.7)">8</text>
<text x="63.2" y="113.7" transform="rotate(-90 63.2 113.7)">7</text>
<text x="55.6" y="166.4" transform="rotate(-90 55.6 166.4)">4</text>
<text x="55.6" y="178.5" transform="rotate(-90 55.6 178.5)">11</text>
</g>
<g font-size="1.8" fill="#725600">
<text x="73.9" y="33.9">Mux</text>
<text x="73.9" y="31.3">Mux</text>
<text x="78.6" y="33.9">B</text>
<text x="78.6" y="31.3">A</text>
<text x="42.4" y="41.5">In4</text>
<text x="42.4" y="39">In1</text>
<text x="73.9" y="36.4">Mux</text>
<text x="78.6" y="36.4">C</text>
<text x="42.4" y="46.6">In2</text>
<text x="42.4" y="44">In3</text>
<text x="78.9" y="44">Mux</text>
<text x="83.7" y="44">Inhibit</text>
<text x="254.2" y="44">Out1</text>
<text x="42.4" y="51.7">In6</text>
<text x="42.4" y="49.1">In8</text>
<text x="42.4" y="54.2">In7</text>
<text x="42.4" y="56.7">In5</text>
<text x="75.1" y="89.8">Mux</text>
<text x="75.1" y="84.7">Mux</text>
<text x="75.1" y="87.2">Mux</text>
<text x="79.9" y="89.8">F</text>
<text x="79.9" y="84.7">D</text>
<text x="79.9" y="87.2">E</text>
<text x="42.4" y="94.8">In12</text>
<text x="43.6" y="92.3">In9</text>
<text x="42.4" y="97.4">In11</text>
<text x="42.4" y="99.9">In10</text>
<text x="80.2" y="97.4">Mux</text>
<text x="85" y="97.4">Inhibit</text>
<text x="255.5" y="97.4">Out2</text>
<text x="42.4" y="107.5">In15</text>
<text x="42.4" y="102.5">In16</text>
<text x="42.4" y="105">In14</text>
<text x="42.4" y="110.1">In13</text>
</g>
<g font-size="1.8" fill="#989898">
<text x="232.4" y="40.2">R819</text>
<text x="233.1" y="37.7">10k</text>
<text x="245.1" y="49.1">C812</text>
<text x="245.1" y="51.7">56p</text>
<text x="233.7" y="93.6">R820</text>
<text x="234.4" y="91">10k</text>
<text x="246.4" y="102.5">C813</text>
<text x="246.4" y="105">56p</text>
</g>
</svg>
